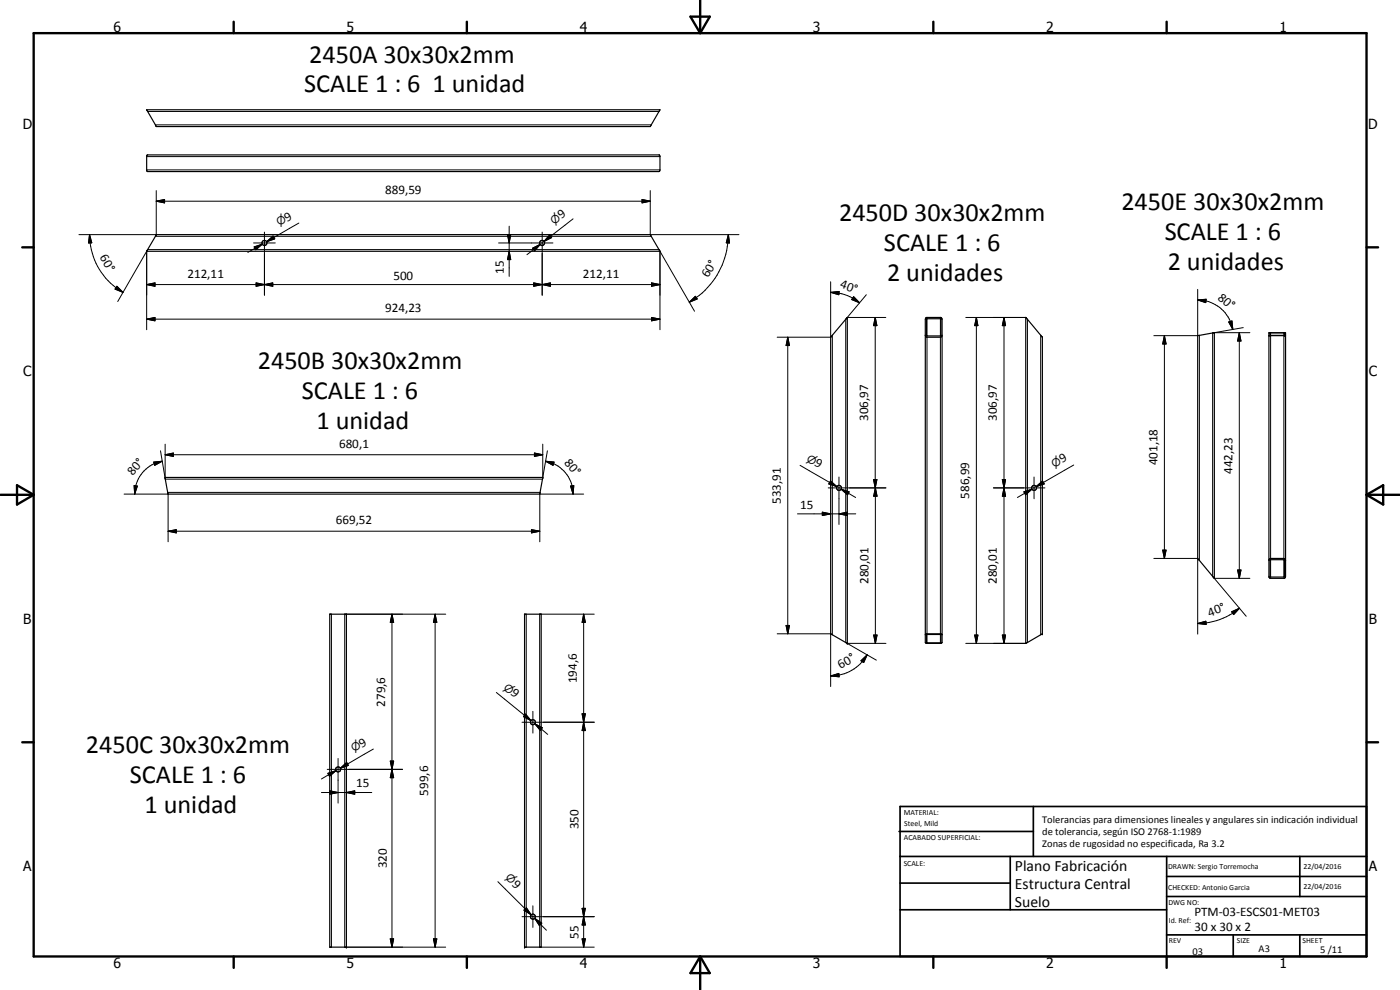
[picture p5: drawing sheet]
<svg xmlns="http://www.w3.org/2000/svg" width="420mm" height="297mm" viewBox="0 0 420 297" stroke-linecap="round" stroke-linejoin="round" font-family="sans-serif">
<g fill="none" stroke="#000" stroke-width=".35">
<path d="M44 32.9h154.1l-3 5.1h-148.2zM46.9 37.9v.1M44.1 46.6l153.8-.1 .2 .5v4l-.3 .5h-153.5l-.3-.4zM44.1 75.3l-.1 .1M46.9 70.4h148.3l2.9 5h-154.1zM254.2 95.3l-4.9 5.9v89M254.3 95.2l-.1 .1M254.3 95.2v97.8l-5-2.8M277.9 95.3l4.5-.1 .3 .6v97l-.3 .2h-4.3l-.4-.2v-97zM278.1 95.8h-.1M307.8 95.2l5 5.9v89.1l-4.9 2.8zM307.9 95.2v.1"/>
<path d="M380.8 99.9h5v73l-.5 .6h-4l-.5-.4zM381.2 99.9h4.2l.1 .7h-4.3zM277.7 100.6l.5 .6h4l.5-.6M278.1 100.7l4.1 .1M278.1 100.7l.1-5.1 4.2 .1v5M278.1 100.7h.1M282.3 100.8h-.1M282.4 100.7h.1M282.4 100.7l-.1 .1M380.8 100.6h5M385.8 100.6h.1M49.6 143.3h113.3l-.9 5h-111.6z"/>
<path d="M359.4 167.6v-66.9l5-.9v73.7M359.4 167.6h.1M359.5 167.6l4.9 5.9M380.8 168l.5-.4h4l.5 .5M381.2 168.1h4.3l-.1 5-4.2-.1zM99 184.3h5v99.9h-5zM157.4 184.3h5v99.9h-5zM249.3 190.2h.1M277.7 190.5l.4-.3h4.3l.3 .3M278 190.5l4.4-.1v2.4h-4.3zM278 192.8h.1"/>
<circle cx="79.4" cy="72.9" r=".76"/>
<circle cx="162.7" cy="72.9" r=".76"/>
<circle cx="251.8" cy="146.4" r=".74"/>
<circle cx="310.3" cy="146.4" r=".75"/>
<circle cx="159.9" cy="216.7" r=".76"/>
<circle cx="101.5" cy="230.9" r=".75"/>
<circle cx="159.9" cy="275" r=".74"/>
</g>
<g fill="none" stroke="#000" stroke-width=".3">
<path d="M44.3 33.4h153.5M46.6 37.5h148.8M44 47h154.1M44 51h154.1M46.9 57.2v13.2h-23.2M192.7 59.9l2.4 .5-2.4 .5zM195.1 57.2v13.2h26.7M26.9 70.4l.6 2.5h-.9zM26.9 70.4a20 20 0 0 0 10 17.3M44 75.4v23.5M46.6 70.9h148.8M46.9 60.4l2.5-.5v1z"/>
<path d="M46.9 60.4h148.2M76.1 72.9h6.5M76.3 74.1l2.4-.8-1.9 1.6zM78.7 73.3l-4.3 2.4M79.4 69.6v19M80 72.5l1.9-1.7 .6 .9zM82.2 71.2l-2.2 1.3M89.7 66.9l-9.7 5.6M149.6 72.9h16.3M152.3 70.4h1l-.5 2.5zM152.8 75.4l.5 2.5h-1zM152.8 67.9v15"/>
<path d="M159.8 74.5l2.3-1.2-1.7 2zM162.1 73.3l-4 3.1M162.7 69.6v19M165 70.5l.6 .8-2.3 1.1zM165.3 70.9l-2 1.5M172 65.7l-8.7 6.7M198.1 75.4v23.5M218.6 70.4l.3 2.5h-.9zM218.6 70.4a23.6 23.6 0 0 1-11.7 20.3M35.1 85.9l1.8 1.8-2.4-1zM35.3 90.5l9-15.6h153.5l10.6 18.5M44 95.8l2.5-.6v1.1z"/>
<path d="M44 85.4l2.5-.5v1zM44 95.8h154.1M44 85.4h154.1M76.9 84.9l2.5 .5-2.5 .5zM76.9 84.9l5 1v-1l-5 1zM79.4 85.4l2.5-.5v1zM160.2 84.9l2.5 .5-2.5 .5zM162.7 85.4l2.5-.5v1zM195.5 95.2l2.6 .6-2.6 .5zM195.5 84.9l2.6 .5-2.6 .5zM206.9 90.7l1.8-1.8 .5 .8zM249.3 87.7l2.5-.2-.1 .9z"/>
<path d="M249.3 84.5v16.7h-16.1M249.3 87.7a13.8 13.8 0 0 1 8.7 3.1M254.3 95.2h11.5M256.2 89l1.8 1.8-2.4-.9zM260 88.4l-6.2 7.4v97l9.2 5.3M262.7 95.2l.5 2.5h-1zM262.7 95.2v97.8M278.2 95.6v5.2M282.2 95.6v5.2M289.8 95.2h18M293 95.2l.5 2.5h-1zM293 95.2v97.8"/>
<path d="M301.3 95.2l.5 2.5h-1zM301.3 95.2v97.8M308.3 95.8v97M359.4 90l2.6-.2-.1 1zM359.4 86.8v13.9h-13.1M359.4 90a10.8 10.8 0 0 1 9.2 5.1l.7 1.3 .7 2.4M364.4 99.8h10.7M368.8 96.6l.9-.3 .3 2.5zM371.9 99.8l.5 2.5h-1zM371.9 99.8v73.7M373.1 98.3l-9.2 1.6v73l10.1 12M381.3 99.9v.7"/>
<path d="M385.3 99.9v.7M236.4 101.2l.5 2.5h-1zM236.4 101.2v89M249.8 100.6v89.9M278.2 101.2v89M282.2 101.2v89M312.3 100.6v89.9M349.5 100.7l.5 2.5h-1.1zM349.5 100.7v66.9M359.9 100.6v67.5M381.3 100.7v66.9M385.3 100.7v66.9"/>
<path d="M46.1 138.6l2.6-.2-2.3 1.2zM48.2 135.3l1.4 8.5h113.2l1.5-8.5M48.7 138.4a10 10 0 0 0-7.5 6l-.5 1.4-.3 2.5M49.6 136.4l2.4-.5v1zM49.6 136.4h113.3M49.6 133.3v10M160.4 135.9l2.5 .5-2.5 .5zM162.9 133.3v10M163.7 138.4l2.6 .2-.3 1zM163.7 138.4a9.7 9.7 0 0 1 5.5 2.9l1.3 1.7a10.1 10.1 0 0 1 1.5 5.3M240.1 139.6l11.1 6.4M322.2 139.5l-11.2 6.5"/>
<path d="M37.2 148.3h13.2v14.3M40.2 145.7l1 .1-.8 2.5zM50.3 147.7h111.8M50.4 159.4l2.5-.5v1zM50.4 159.4h111.6M159.5 158.9l2.5 .5-2.5 .5zM171.2 145.8l1-.1-.2 2.6zM175.2 148.3h-13.2v14.3M239.3 154.2h17.5M246.8 153.7l2.5 .5-2.5 .5zM248.6 146.4h17.3M249 144.8l2.2 1.2"/>
<path d="M249.2 144.3l2 1.7-2.5-.8zM251.8 154.2l2.5-.5v1zM251.8 143.1v14.3M252.4 146.8l2.4 .8-.4 .9zM252.4 146.8l4.4 2.5M262.2 143.9h1l-.5 2.5zM262.2 143.9h1l-1 5h1zM262.7 146.4l.5 2.5h-1zM298.1 146.4h15.5M300.8 143.9h1l-.5 2.5zM301.3 146.4l.5 2.5h-1zM307.3 147.6l2.4-.8-1.9 1.7z"/>
<path d="M309.7 146.8l-4.4 2.5M310.3 143.1v6.5M311 146l1.9-1.7 .5 .9zM313.1 144.8l-2.1 1.2M346.3 167.6h13.1v22.6M348.9 165.1h1.1l-.5 2.5zM364.4 173.5h10.7M371.4 171h1l-.5 2.5zM381.3 167.9v5.2M385.3 167.9v5.2M99.5 184.3v99.9M117.6 184.3l.5 2.4h-1z"/>
<path d="M117.6 184.3v99.9M130.6 184.3l.5 2.4h-1zM130.6 184.3v99.9M133.8 184.3h-30.3v99.9h30.3M157.9 184.3v99.9M175.2 184.3l.5 2.4h-1zM175.2 184.3v99.9M178.3 184.3h-16.3v99.9h16.3M233.2 190.2h16.1v15.8M235.9 187.7h1l-.5 2.5zM254.3 193h11.6M258.4 198.2l1.9-1.7-1.1 2.3z"/>
<path d="M260.3 196.5a12.6 12.6 0 0 1-11 6.3M262.2 190.5h1l-.5 2.5zM278.2 190.4v2.5M282.2 190.4v2.5M289.8 193h18M292.5 190.5h1l-.5 2.5zM300.8 190.5h1l-.5 2.5zM359.4 187.1l2.5-.7 .1 1zM369.6 183.6l2.4-1.1-1.8 1.9zM372 182.5a19.7 19.7 0 0 1-12.6 4.6M149 207.8l10.3 8.4M156.7 216.7h21.6"/>
<path d="M157.4 214.6l1.9 1.6M157.7 214.2l1.6 2-2.2-1.2zM159.9 213.4v6.6M160.5 217.2l2.3 1.2-.7 .7zM160.5 217.2l3.9 3.1M174.7 214.2h1l-.5 2.5zM175.2 216.7l.5 2.5h-1zM249.3 202.8l2.4-.7 .1 1zM96.5 237.8h15.1M98.2 230.8h22.6M98.4 232l2.4-.8-1.9 1.7zM99 237.3l2.5 .5-2.5 .5z"/>
<path d="M100.8 231.2l-4.3 2.5M101.5 227.6v13.4M102.1 230.5l1.9-1.7 .6 .9zM104 237.8l2.5-.5v1zM104.3 229.2l-2.2 1.3M112 224.7l-9.9 5.8M117.1 228.3h1l-.5 2.5zM117.1 228.3l1 5h-1l1-5zM117.6 230.8l.5 2.5h-1zM149.4 264.5l10 10M156.7 275h21.6M157.3 273.1l.7-.7 1.4 2.1z"/>
<path d="M157.6 272.8l1.8 1.7M158 272.4l1.4 2.1-2.1-1.4zM159.9 271.8v6.5M160.5 275.5l2.1 1.5-.7 .7zM160.5 275.5l3.5 3.6M174.7 272.5h1l-.5 2.5zM175.2 275l.5 2.5h-1zM117.1 281.7h1l-.5 2.5zM130.1 281.7h1l-.5 2.5zM174.7 281.7h1l-.5 2.5z"/>
</g>
<g fill="#000">
<circle cx="46.9" cy="70.4" r=".18"/>
<circle cx="254.3" cy="95.2" r=".18"/>
<circle cx="364.4" cy="99.8" r=".18"/>
<circle cx="381.2" cy="99.9" r=".18"/>
<circle cx="385.5" cy="99.9" r=".18"/>
<circle cx="380.8" cy="100.6" r=".18"/>
<circle cx="381.2" cy="100.6" r=".18"/>
<circle cx="385.5" cy="100.6" r=".18"/>
<circle cx="49.6" cy="143.3" r=".18"/>
<circle cx="162.9" cy="143.3" r=".18"/>
<circle cx="104" cy="184.3" r=".18"/>
<circle cx="157.4" cy="184.3" r=".18"/>
<circle cx="254.3" cy="193" r=".18"/>
<circle cx="312.8" cy="190.2" r=".18"/>
<circle cx="104" cy="284.2" r=".18"/>
<circle cx="157.4" cy="284.2" r=".18"/>
</g>
<g fill="none" stroke="#000" stroke-width=".71">
<path d="M10.1 9.9h400v277.1h-400zM70.1 6.5v3.4M140.1 6.5v3.4M207.2 5h5.8l-2.9 4.9zM210.1 0v9.9M280.1 6.5v3.4M350.1 6.5v3.4M6.7 74.2h3.4M410.1 74.2h3.5M.1 148.5h10M5.1 145.6l5 2.9-5 2.9zM410.1 148.5h10"/>
<path d="M410.1 148.5l5-2.9v5.8zM6.7 222.7h3.4M410.1 222.7h3.5M70.1 287v3.4M140.1 287v3.4M210.1 287v10M210.1 287l2.9 5h-5.8zM280.1 287v3.4M350.1 287v3.4"/>
</g>
<g fill="none" stroke="#000" stroke-width=".51">
<path d="M269.8 249.5h40.3M270.1 242h140v45h-140zM270.1 257h140M303.2 257v16M310.1 242v15M350.1 257v30M390.1 257v12M270.1 265h33.1M270.1 273h80M350.1 269h60M350.1 263h60M350.1 280.5h60"/>
<path d="M370.1 280.5v6.5M390.1 280.5v6.5"/>
</g>
<g fill="#000">
<path d="M46.9 60.4l2.5-.5v1zM26.9 70.4l.6 2.5h-.9zM76.3 74.1l2.4-.8-1.9 1.6zM80 72.5l1.9-1.7 .6 .9zM152.3 70.4h1l-.5 2.5zM152.8 75.4l.5 2.5h-1zM159.8 74.5l2.3-1.2-1.7 2zM165 70.5l.6 .8-2.3 1.1zM192.7 59.9l2.4 .5-2.4 .5zM218.6 70.4l.3 2.5h-.9zM35.1 85.9l1.8 1.8-2.4-1zM44 95.8l2.5-.6v1.1z"/>
<path d="M44 85.4l2.5-.5v1zM76.9 84.9l2.5 .5-2.5 .5zM79.4 85.4l2.5-.5v1zM160.2 84.9l2.5 .5-2.5 .5zM162.7 85.4l2.5-.5v1zM195.5 95.2l2.6 .6-2.6 .5zM195.5 84.9l2.6 .5-2.6 .5zM206.9 90.7l1.8-1.8 .5 .8zM249.3 87.7l2.5-.2-.1 .9zM256.2 89l1.8 1.8-2.4-.9zM262.7 95.2l.5 2.5h-1zM293 95.2l.5 2.5h-1z"/>
<path d="M301.3 95.2l.5 2.5h-1zM359.4 90l2.6-.2-.1 1zM368.8 96.6l.9-.3 .3 2.5zM236.4 101.2l.5 2.5h-1zM349.5 100.7l.5 2.5h-1.1zM371.9 99.8l.5 2.5h-1zM46.1 138.6l2.6-.2-2.3 1.2zM49.6 136.4l2.4-.5v1zM160.4 135.9l2.5 .5-2.5 .5zM163.7 138.4l2.6 .2-.3 1zM40.2 145.7l1 .1-.8 2.5zM50.4 159.4l2.5-.5v1z"/>
<path d="M159.5 158.9l2.5 .5-2.5 .5zM171.2 145.8l1-.1-.2 2.6zM246.8 153.7l2.5 .5-2.5 .5zM249.2 144.3l2 1.7-2.5-.8zM251.8 154.2l2.5-.5v1zM252.4 146.8l2.4 .8-.4 .9zM262.2 143.9h1l-.5 2.5zM262.7 146.4l.5 2.5h-1zM300.8 143.9h1l-.5 2.5zM301.3 146.4l.5 2.5h-1zM307.3 147.6l2.4-.8-1.9 1.7zM311 146l1.9-1.7 .5 .9z"/>
<path d="M348.9 165.1h1.1l-.5 2.5zM371.4 171h1l-.5 2.5zM117.6 184.3l.5 2.4h-1zM130.6 184.3l.5 2.4h-1zM175.2 184.3l.5 2.4h-1zM235.9 187.7h1l-.5 2.5zM258.4 198.2l1.9-1.7-1.1 2.3zM262.2 190.5h1l-.5 2.5zM292.5 190.5h1l-.5 2.5zM300.8 190.5h1l-.5 2.5zM359.4 187.1l2.5-.7 .1 1zM369.6 183.6l2.4-1.1-1.8 1.9z"/>
<path d="M157.7 214.2l1.6 2-2.2-1.2zM160.5 217.2l2.3 1.2-.7 .7zM174.7 214.2h1l-.5 2.5zM175.2 216.7l.5 2.5h-1zM249.3 202.8l2.4-.7 .1 1zM98.4 232l2.4-.8-1.9 1.7zM99 237.3l2.5 .5-2.5 .5zM102.1 230.5l1.9-1.7 .6 .9zM104 237.8l2.5-.5v1zM117.1 228.3h1l-.5 2.5zM117.6 230.8l.5 2.5h-1zM158 272.4l1.4 2.1-2.1-1.4z"/>
<path d="M160.5 275.5l2.1 1.5-.7 .7zM174.7 272.5h1l-.5 2.5zM175.2 275l.5 2.5h-1zM117.1 281.7h1l-.5 2.5zM130.1 281.7h1l-.5 2.5zM174.7 281.7h1l-.5 2.5z"/>
</g>
<g font-size="7.9">
<text x="92.8" y="18.8">2450A 30x30x2mm</text>
<text x="91.3" y="27.7">SCALE 1 : 6 1 unidad</text>
<text x="336.5" y="62.9">2450E 30x30x2mm</text>
<text x="251.8" y="66.3">2450D 30x30x2mm</text>
<text x="349.5" y="71.9">SCALE 1 : 6</text>
<text x="265.3" y="75.3">SCALE 1 : 6</text>
<text x="350.5" y="80.9">2 unidades</text>
<text x="266.2" y="84.3">2 unidades</text>
<text x="77.3" y="110.7">2450B 30x30x2mm</text>
<text x="90.5" y="119.7">SCALE 1 : 6</text>
<text x="95" y="128.7">1 unidad</text>
<text x="25.8" y="225.9">2450C 30x30x2mm</text>
<text x="39" y="234.9">SCALE 1 : 6</text>
<text x="43.4" y="243.9">1 unidad</text>
</g>
<g font-size="4.7">
<text x="304.6" y="261.2">Plano Fabricación</text>
<text x="304.6" y="266.6">Estructura Central</text>
<text x="304.6" y="272">Suelo</text>
</g>
<g font-size="4.2">
<text x="34" y="9.6">6</text>
<text x="104" y="9.6">5</text>
<text x="174" y="9.6">4</text>
<text x="244" y="9.6">3</text>
<text x="314" y="9.6">2</text>
<text x="384" y="9.6">1</text>
<text x="6.8" y="38.7">D</text>
<text x="410.6" y="38.7">D</text>
<text x="7" y="112.9">C</text>
<text x="410.8" y="112.9">C</text>
<text x="7" y="187.1">B</text>
<text x="410.8" y="187.1">B</text>
<text x="7" y="261.4">A</text>
<text x="410.8" y="261.4">A</text>
<text x="34" y="290.4">6</text>
<text x="104" y="290.4">5</text>
<text x="174" y="290.4">4</text>
<text x="244" y="290.4">3</text>
<text x="314" y="290.4">2</text>
<text x="384" y="290.4">1</text>
</g>
<g font-size="3.9">
<text x="115.6" y="58.3">889,59</text>
<text x="168.5" y="65.7" transform="rotate(-38 168.5 65.7)">9</text>
<text x="86.2" y="66.5" transform="rotate(-30 86.2 66.5)">9</text>
<text x="29.9" y="77.2" transform="rotate(60 29.9 77.2)">60°</text>
<text x="56.2" y="83.4">212,11</text>
<text x="118.1" y="83.9">500</text>
<text x="151.2" y="82.2" transform="rotate(-90 151.2 82.2)">15</text>
<text x="174.9" y="83.4">212,11</text>
<text x="212.5" y="83.5" transform="rotate(-60 212.5 83.5)">60°</text>
<text x="252" y="86.2" transform="rotate(20 252 86.2)">40°</text>
<text x="365.3" y="89.6" transform="rotate(40 365.3 89.6)">80°</text>
<text x="115.6" y="93.7">924,23</text>
<text x="260.6" y="126.3" transform="rotate(-90 260.6 126.3)">306,97</text>
<text x="299.2" y="126.3" transform="rotate(-90 299.2 126.3)">306,97</text>
<text x="101.8" y="134.4">680,1</text>
<text x="39.9" y="142.9" transform="rotate(-50 39.9 142.9)">80°</text>
<text x="169.2" y="138.8" transform="rotate(50 169.2 138.8)">80°</text>
<text x="244.3" y="139.6" transform="rotate(30 244.3 139.6)">9</text>
<text x="318.8" y="139.1" transform="rotate(-30 318.8 139.1)">9</text>
<text x="347.4" y="139.7" transform="rotate(-90 347.4 139.7)">401,18</text>
<text x="369.9" y="142.2" transform="rotate(-90 369.9 142.2)">442,23</text>
<text x="290.9" y="149.6" transform="rotate(-90 290.9 149.6)">586,99</text>
<text x="234.3" y="151.2" transform="rotate(-90 234.3 151.2)">533,91</text>
<text x="240.1" y="152.6">15</text>
<text x="100.8" y="157.4">669,52</text>
<text x="260.6" y="175.2" transform="rotate(-90 260.6 175.2)">280,01</text>
<text x="299.2" y="175.2" transform="rotate(-90 299.2 175.2)">280,01</text>
<text x="363" y="185" transform="rotate(-20 363 185)">40°</text>
<text x="252.3" y="200.7" transform="rotate(-30 252.3 200.7)">60°</text>
<text x="153.1" y="208.4" transform="rotate(39 153.1 208.4)">9</text>
<text x="173.1" y="205" transform="rotate(-90 173.1 205)">194,6</text>
<text x="115.6" y="212" transform="rotate(-90 115.6 212)">279,6</text>
<text x="108.6" y="224.3" transform="rotate(-30 108.6 224.3)">9</text>
<text x="106.9" y="236.2">15</text>
<text x="128.5" y="238.7" transform="rotate(-90 128.5 238.7)">599,6</text>
<text x="173.6" y="248.8" transform="rotate(-90 173.6 248.8)">350</text>
<text x="116.1" y="260.5" transform="rotate(-90 116.1 260.5)">320</text>
<text x="153.5" y="265.6" transform="rotate(45 153.5 265.6)">9</text>
<text x="358.5" y="275">PTM-03-ESCS01-MET03</text>
<text x="173.6" y="281.6" transform="rotate(-90 173.6 281.6)">55</text>
<text x="358.5" y="279.4">30 x 30 x 2</text>
</g>
<g font-size="3.3">
<text x="83.8" y="67.9" transform="rotate(-30 83.8 67.9)">n</text>
<text x="166.3" y="67.4" transform="rotate(-38 166.3 67.4)">n</text>
<text x="241.8" y="138.2" transform="rotate(30 241.8 138.2)">n</text>
<text x="316.3" y="140.5" transform="rotate(-30 316.3 140.5)">n</text>
<text x="150.9" y="206.6" transform="rotate(39 150.9 206.6)">n</text>
<text x="106.2" y="225.7" transform="rotate(-30 106.2 225.7)">n</text>
<text x="151.5" y="263.6" transform="rotate(45 151.5 263.6)">n</text>
</g>
<g font-size="3.1">
<text x="312.7" y="246.8">Tolerancias para dimensiones lineales y angulares sin indicación individual</text>
<text x="312.7" y="250.4">de tolerancia, según ISO 2768-1:1989</text>
<text x="312.7" y="254">Zonas de rugosidad no especificada, Ra 3.2</text>
<text x="357.9" y="286.4">03</text>
<text x="377.7" y="285.6">A3</text>
<text x="396.2" y="285.9">5 /11</text>
</g>
<g font-size="2.4">
<text x="271.2" y="244.4">MATERIAL:</text>
<text x="271.3" y="252">ACABADO SUPERFICIAL:</text>
<text x="271.4" y="247.9">Steel, Mild</text>
<text x="271.2" y="259.7">SCALE:</text>
<text x="350.6" y="260.8">DRAWN: Sergio Torremocha</text>
<text x="391.2" y="260.6">22/04/2016</text>
<text x="350.6" y="267">CHECKED: Antonio Garcia</text>
<text x="391.2" y="266.7">22/04/2016</text>
<text x="350.6" y="271.4">DWG NO:</text>
<text x="350.8" y="276.9">Id. Ref:</text>
<text x="350.8" y="282.8">REV</text>
<text x="371.2" y="282.9">SIZE</text>
<text x="390.9" y="282.9">SHEET</text>
</g>
</svg>
